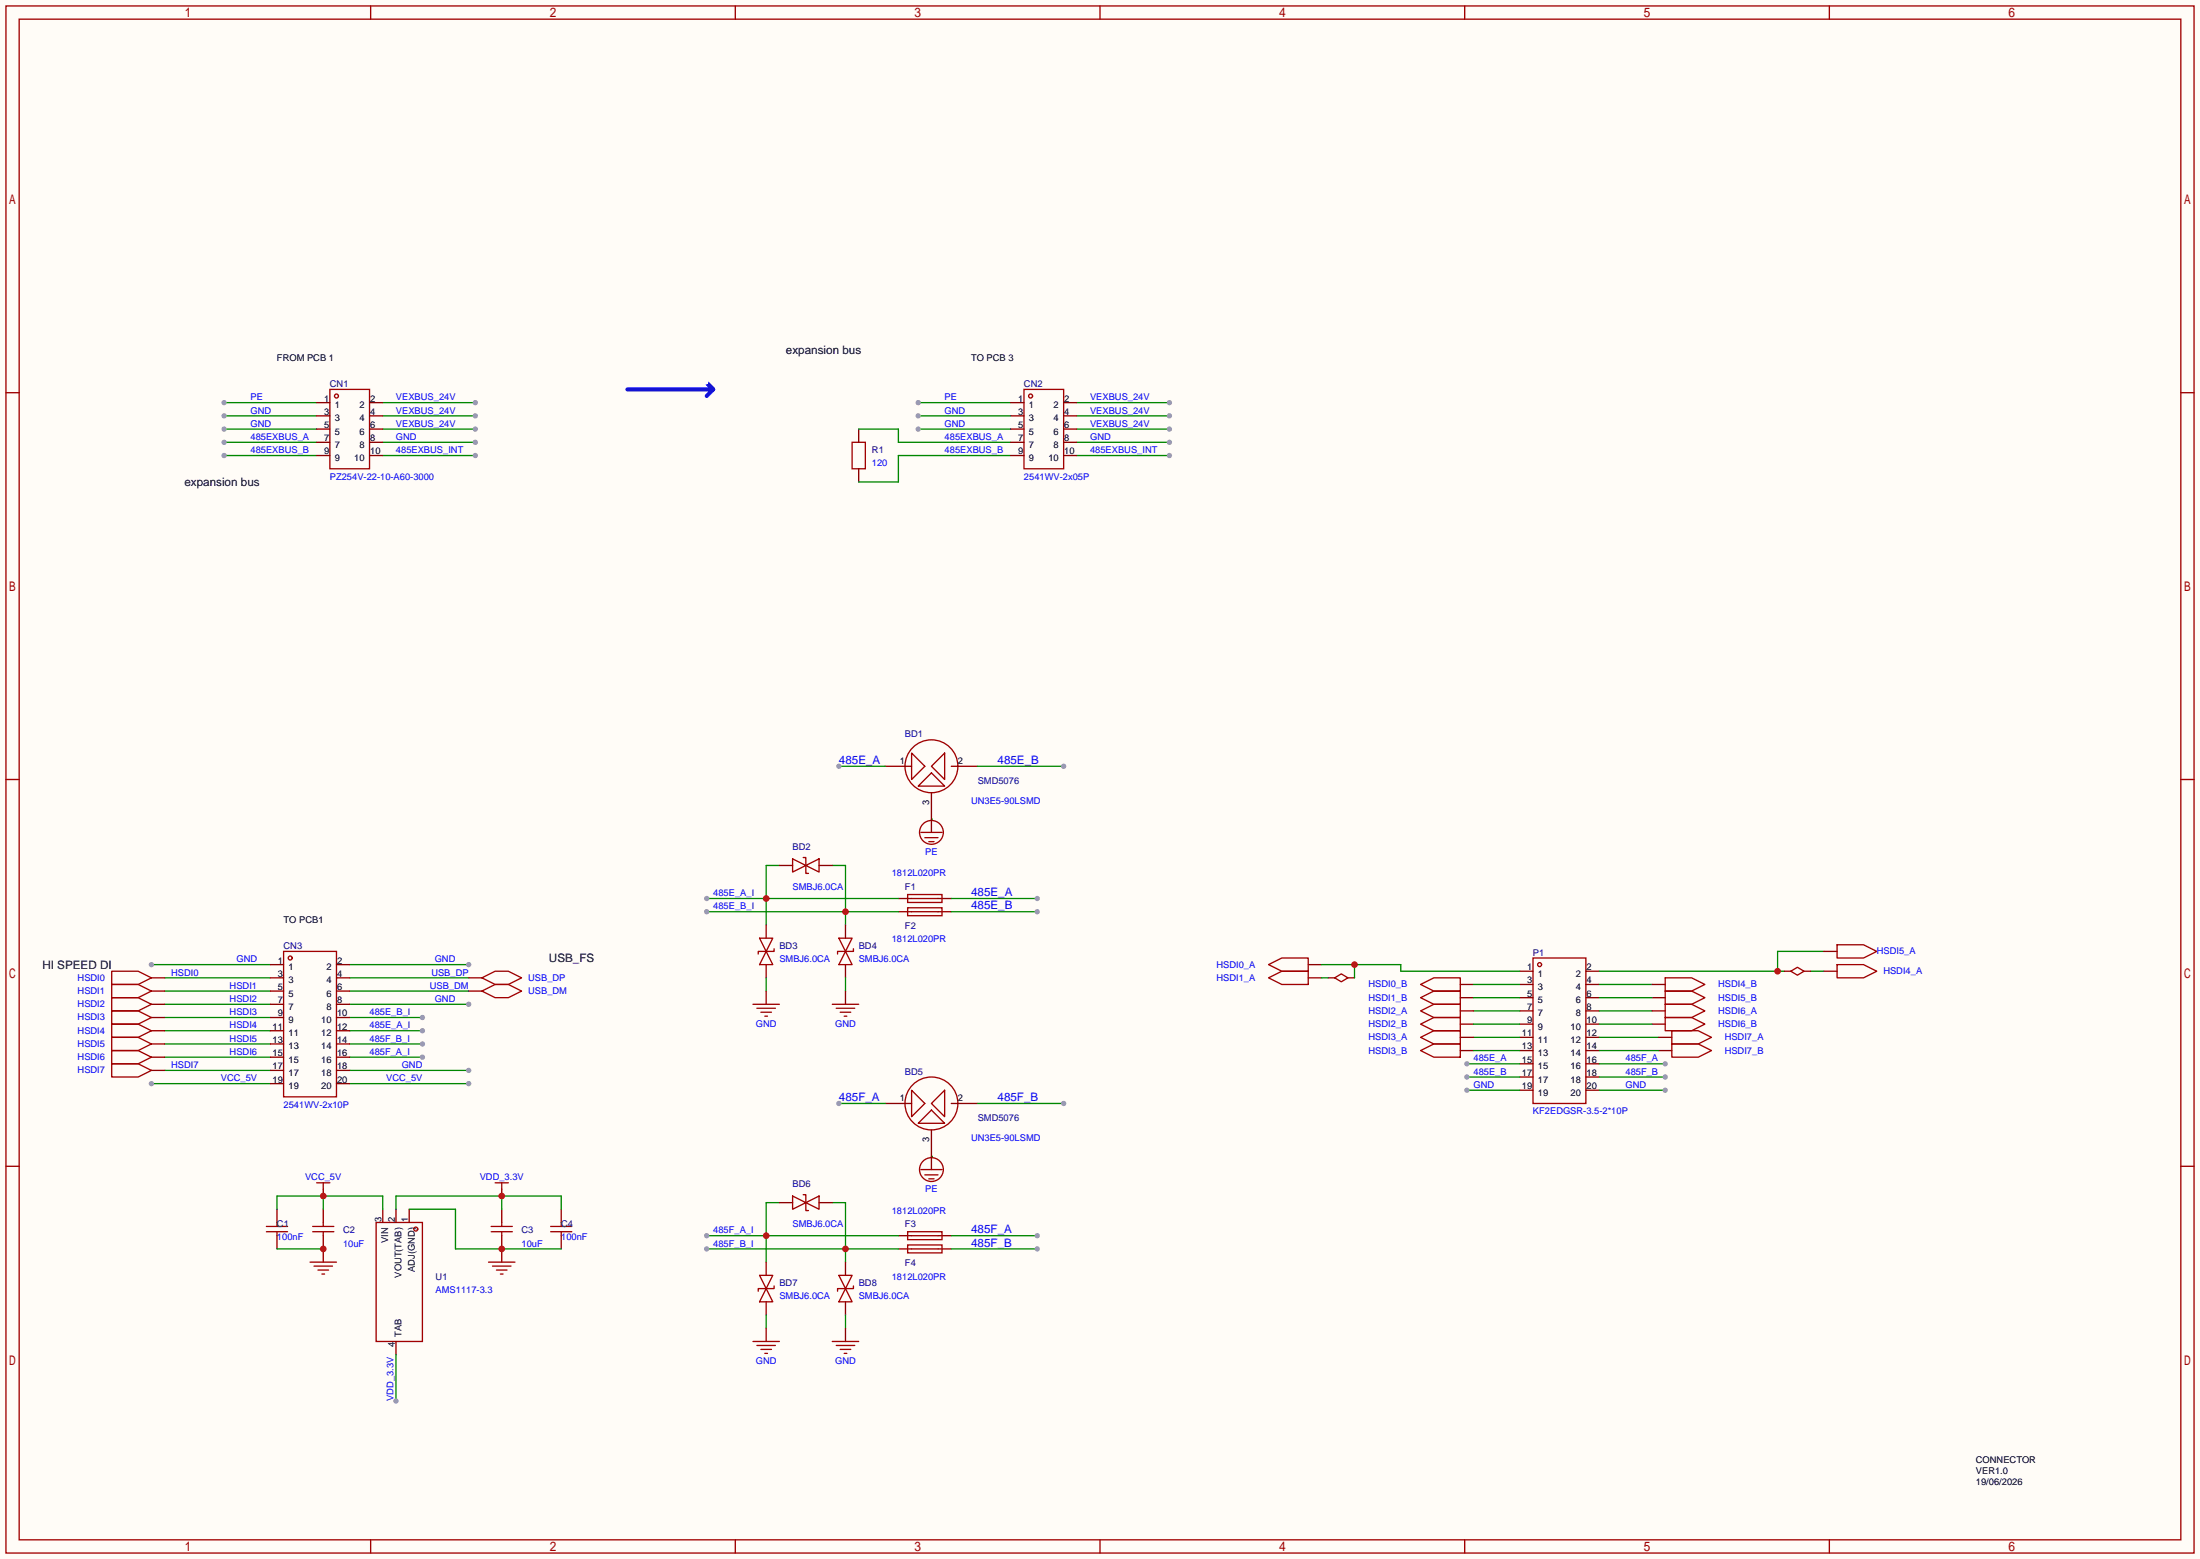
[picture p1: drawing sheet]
<svg xmlns="http://www.w3.org/2000/svg" width="423mm" height="299mm" viewBox="0 0 423 299" stroke-linecap="round" stroke-linejoin="round" font-family="sans-serif">
<path d="M0 0h422.7v299.5h-422.7z" fill="#fffcf7"/>
<g fill="none" stroke="#a10000" stroke-width=".25">
<path d="M1.1 1.1h420.4v297.2h-420.4zM3.7 3.7h415.3v292.1h-415.3zM71.2 1.1v2.6M141.3 1.1v2.6M211.3 1.1v2.6M281.4 1.1v2.6M351.5 1.1v2.6M1.1 75.4h2.6M419 75.4h2.5M1.1 149.7h2.6M419 149.7h2.5M174.4 171.8h6.6v1.6h-6.6z"/>
<path d="M175.1 172.6h5.1M1.1 224h2.6M51.2 236.6h4M51.2 235.6h4M53.2 234.8v.8M53.2 236.6v.8M105.8 236.6h4.1M105.8 235.6h4.1M107.8 234.8v.8M107.8 236.6v.8M174.4 236.6h6.6v1.5h-6.6zM175.1 237.4h5.1"/>
<path d="M419 224h2.5M71.2 295.8v2.5M141.3 295.8v2.5M211.3 295.8v2.5M281.4 295.8v2.5M351.5 295.8v2.5"/>
</g>
<path d="M172.6 172.6h2.5M180.2 172.6h2.6M53.2 232.3v2.5M53.2 237.4v2.5M107.8 232.3v2.5M107.8 237.4v2.5M172.6 237.4h2.5M180.2 237.4h2.6" fill="none" stroke="#870000" stroke-width=".25"/>
<path d="M182.8 172.6h16.5" fill="none" stroke="#008700" stroke-width=".25"/>
<circle cx="199.3" cy="172.6" r=".51" fill="#999"/>
<path d="M182.8 237.4h16.5" fill="none" stroke="#008700" stroke-width=".25"/>
<circle cx="199.3" cy="237.4" r=".51" fill="#999"/>
<path d="M135.8 237.4h36.8M149.7 231h-2.5v11.4" fill="none" stroke="#008700" stroke-width=".25"/>
<circle cx="147.2" cy="237.4" r=".63" fill="#c00"/>
<circle cx="135.8" cy="237.4" r=".51" fill="#999"/>
<path d="M135.8 172.6h36.8M149.7 166.2h-2.5v11.5" fill="none" stroke="#008700" stroke-width=".25"/>
<circle cx="147.2" cy="172.6" r=".63" fill="#c00"/>
<circle cx="135.8" cy="172.6" r=".51" fill="#999"/>
<path d="M174.4 174.4h6.6v1.5h-6.6zM175.1 175.1h5.1M174.4 239.1h6.6v1.6h-6.6zM175.1 239.9h5.1" fill="none" stroke="#a10000" stroke-width=".25"/>
<path d="M172.6 175.1h2.5M180.2 175.1h2.6M172.6 239.9h2.5M180.2 239.9h2.6" fill="none" stroke="#870000" stroke-width=".25"/>
<path d="M182.8 239.9h16.5" fill="none" stroke="#008700" stroke-width=".25"/>
<circle cx="199.3" cy="239.9" r=".51" fill="#999"/>
<path d="M182.8 175.1h16.5" fill="none" stroke="#008700" stroke-width=".25"/>
<circle cx="199.3" cy="175.1" r=".51" fill="#999"/>
<path d="M135.8 175.1h36.8M159.9 166.2h2.5v11.5" fill="none" stroke="#008700" stroke-width=".25"/>
<circle cx="162.4" cy="175.1" r=".63" fill="#c00"/>
<circle cx="135.8" cy="175.1" r=".51" fill="#999"/>
<path d="M135.8 239.9h36.8M159.9 231h2.5v11.4" fill="none" stroke="#008700" stroke-width=".25"/>
<circle cx="162.4" cy="239.9" r=".63" fill="#c00"/>
<circle cx="135.8" cy="239.9" r=".51" fill="#999"/>
<path d="M67.2 198h14" fill="none" stroke="#008700" stroke-width=".25"/>
<circle cx="81.2" cy="198" r=".51" fill="#999"/>
<path d="M67.2 203.1h14" fill="none" stroke="#008700" stroke-width=".25"/>
<circle cx="81.2" cy="203.1" r=".51" fill="#999"/>
<path d="M67.2 200.5h14" fill="none" stroke="#008700" stroke-width=".25"/>
<circle cx="81.2" cy="200.5" r=".51" fill="#999"/>
<path d="M67.2 195.5h14" fill="none" stroke="#008700" stroke-width=".25"/>
<circle cx="81.2" cy="195.5" r=".51" fill="#999"/>
<g fill="none" stroke="#a10000" stroke-width=".25">
<path d="M175.1 144.7l2.6 2.5-2.6 2.5zM178.9 147.2l2.6-2.5v5zM178.9 148.5l2.6 2.5h-5.1zM175.1 209.4l2.6 2.6-2.6 2.5zM178.9 213.2l2.6 2.6h-5.1zM181.5 209.4v5.1l-2.6-2.5z"/>
<circle cx="178.9" cy="147.2" r="5.1"/>
<circle cx="178.9" cy="212" r="5.1"/>
</g>
<path d="M170.1 147.2h5M178.9 152.3v5.1M182.8 147.2h5M170.1 212h5M178.9 217v5.1M182.8 212h5" fill="none" stroke="#870000" stroke-width=".25"/>
<path d="M161.2 212h8.9" fill="none" stroke="#008700" stroke-width=".25"/>
<circle cx="161.2" cy="212" r=".51" fill="#999"/>
<path d="M161.2 147.2h8.9" fill="none" stroke="#008700" stroke-width=".25"/>
<circle cx="161.2" cy="147.2" r=".51" fill="#999"/>
<path d="M178.9 157.4h.1M29.1 185.3h22.8M178.9 222.1h.1" fill="none" stroke="#008700" stroke-width=".25"/>
<path d="M147.2 177.7v2.5M149.7 166.2h2.6M157.4 166.2h2.5M147.2 185.3v2.5M149.7 231h2.6M157.4 231h2.5M147.2 242.4v2.6M147.2 250.1v2.5" fill="none" stroke="#870000" stroke-width=".25"/>
<path d="M152.3 165l2.5 1.2-2.5 1.3zM154.3 164.7h.5v3.1h.5M154.8 166.2l2.6-1.2v2.5zM145.9 180.2h2.6l-1.3 2.6zM147.2 182.8l1.3 2.5h-2.6zM148.7 182.2v.6h-3v.5M152.3 229.7l2.5 1.3-2.5 1.3zM154.3 229.5h.5v3h.5M154.8 231l2.6-1.3v2.6zM145.9 245h2.6l-1.3 2.5zM147.2 247.5l1.3 2.6h-2.6zM148.7 247v.5h-3v.5" fill="none" stroke="#a10000" stroke-width=".25"/>
<circle cx="29.1" cy="185.3" r=".51" fill="#999"/>
<path d="M67.2 185.3h22.8" fill="none" stroke="#008700" stroke-width=".25"/>
<circle cx="90" cy="185.3" r=".51" fill="#999"/>
<path d="M67.2 205.6h22.8" fill="none" stroke="#008700" stroke-width=".25"/>
<circle cx="90" cy="205.6" r=".51" fill="#999"/>
<path d="M67.2 208.2h22.8" fill="none" stroke="#008700" stroke-width=".25"/>
<circle cx="90" cy="208.2" r=".51" fill="#999"/>
<path d="M29.1 208.2h22.8" fill="none" stroke="#008700" stroke-width=".25"/>
<circle cx="29.1" cy="208.2" r=".51" fill="#999"/>
<path d="M178.9 157.4v2.5M162.4 177.7v2.5M162.4 185.3v2.5M178.9 222.1v2.6M162.4 242.4v2.6M162.4 250.1v2.5" fill="none" stroke="#870000" stroke-width=".25"/>
<g fill="none" stroke="#a10000" stroke-width=".25">
<path d="M176.9 159.9h4.1M177.7 160.9h2.5M178.4 161.7h1.1M161.2 180.2h2.5l-1.3 2.6zM162.4 182.8l1.3 2.5h-2.5zM164 182.2v.6h-3.1v.5M176.9 224.7h4.1M177.7 225.7h2.5M178.4 226.4h1.1M161.2 245h2.5l-1.3 2.5zM162.4 247.5l1.3 2.6h-2.5zM164 247v.5h-3.1v.5"/>
<circle cx="178.9" cy="159.9" r="2.29"/>
<circle cx="178.9" cy="224.7" r="2.29"/>
</g>
<path d="M147.2 187.8v2.6M162.4 187.8v2.6M187.8 212h16.5M147.2 252.6v2.5M162.4 252.6v2.5" fill="none" stroke="#008700" stroke-width=".25"/>
<circle cx="204.3" cy="212" r=".51" fill="#999"/>
<path d="M187.8 147.2h16.5" fill="none" stroke="#008700" stroke-width=".25"/>
<circle cx="204.3" cy="147.2" r=".51" fill="#999"/>
<path d="M147.2 190.4v2.5M162.4 190.4v2.5M147.2 255.1v2.6M162.4 255.1v2.6" fill="none" stroke="#870000" stroke-width=".25"/>
<g fill="none" stroke="#a10000" stroke-width=".25">
<path d="M144.7 192.9h5M145.4 193.7h3.6M146.2 194.4h2M146.9 195.2h.5M159.9 192.9h5.1M160.7 193.7h3.5M161.4 194.4h2M162.2 195.2h.5M144.7 257.7h5M145.4 258.4h3.6M146.2 259.2h2M146.9 260h.5"/>
<path d="M159.9 257.7h5.1M160.7 258.4h3.5M161.4 259.2h2M162.2 260h.5"/>
</g>
<path d="M31.6 187.8h20.3M31.6 195.5h20.3M31.6 192.9h20.3M31.6 198h20.3M31.6 190.4h20.3M67.2 192.9h22.8M31.6 205.6h20.3M31.6 203.1h20.3" fill="none" stroke="#008700" stroke-width=".25"/>
<circle cx="90" cy="192.9" r=".51" fill="#999"/>
<path d="M43.1 87.5h17.7M67.2 190.4h22.8M67.2 187.8h22.8M31.6 200.5h20.3" fill="none" stroke="#008700" stroke-width=".25"/>
<circle cx="43.1" cy="87.5" r=".51" fill="#999"/>
<path d="M43.1 85h17.7" fill="none" stroke="#008700" stroke-width=".25"/>
<circle cx="43.1" cy="85" r=".51" fill="#999"/>
<path d="M176.4 82.4h17.8" fill="none" stroke="#008700" stroke-width=".25"/>
<circle cx="176.4" cy="82.4" r=".51" fill="#999"/>
<path d="M43.1 82.4h17.7" fill="none" stroke="#008700" stroke-width=".25"/>
<circle cx="43.1" cy="82.4" r=".51" fill="#999"/>
<path d="M43.1 79.9h17.7" fill="none" stroke="#008700" stroke-width=".25"/>
<circle cx="43.1" cy="79.9" r=".51" fill="#999"/>
<path d="M176.4 79.9h17.8" fill="none" stroke="#008700" stroke-width=".25"/>
<circle cx="176.4" cy="79.9" r=".51" fill="#999"/>
<path d="M176.4 77.3h17.8" fill="none" stroke="#008700" stroke-width=".25"/>
<circle cx="176.4" cy="77.3" r=".51" fill="#999"/>
<path d="M43.1 77.3h17.7" fill="none" stroke="#008700" stroke-width=".25"/>
<circle cx="43.1" cy="77.3" r=".51" fill="#999"/>
<path d="M73.5 77.3h17.8" fill="none" stroke="#008700" stroke-width=".25"/>
<circle cx="91.3" cy="77.3" r=".51" fill="#999"/>
<path d="M206.9 77.3h17.8" fill="none" stroke="#008700" stroke-width=".25"/>
<circle cx="224.7" cy="77.3" r=".51" fill="#999"/>
<path d="M206.9 79.9h17.8" fill="none" stroke="#008700" stroke-width=".25"/>
<circle cx="224.7" cy="79.9" r=".51" fill="#999"/>
<path d="M73.5 79.9h17.8" fill="none" stroke="#008700" stroke-width=".25"/>
<circle cx="91.3" cy="79.9" r=".51" fill="#999"/>
<path d="M206.9 82.4h17.8" fill="none" stroke="#008700" stroke-width=".25"/>
<circle cx="224.7" cy="82.4" r=".51" fill="#999"/>
<path d="M73.5 82.4h17.8" fill="none" stroke="#008700" stroke-width=".25"/>
<circle cx="91.3" cy="82.4" r=".51" fill="#999"/>
<path d="M206.9 85h17.8" fill="none" stroke="#008700" stroke-width=".25"/>
<circle cx="224.7" cy="85" r=".51" fill="#999"/>
<path d="M73.5 85h17.8" fill="none" stroke="#008700" stroke-width=".25"/>
<circle cx="91.3" cy="85" r=".51" fill="#999"/>
<path d="M206.9 87.5h17.8" fill="none" stroke="#008700" stroke-width=".25"/>
<circle cx="224.7" cy="87.5" r=".51" fill="#999"/>
<path d="M73.5 87.5h17.8" fill="none" stroke="#008700" stroke-width=".25"/>
<circle cx="91.3" cy="87.5" r=".51" fill="#999"/>
<path d="M120.5 74.8h16.5l-1.2-1.3 1.2 1.3-1.2 1.3" fill="none" stroke="#00f" stroke-width=".76"/>
<g fill="none" stroke="#870000" stroke-width=".25">
<path d="M165 82.4v2.6M165 90v2.6M29.1 187.8h2.5M29.1 190.4h2.5M29.1 192.9h2.5M29.1 195.5h2.5M29.1 198h2.5M90 187.8h2.6M90 190.4h2.6M292 186.6h2.5M292 189.1h2.5M292 191.6h2.5"/>
<path d="M292 194.2h2.5M292 196.7h2.5M292 199.3h2.5M304.7 186.6h2.5M304.7 189.1h2.5M304.7 191.6h2.5M304.7 194.2h2.5M304.7 196.7h2.5M304.7 199.3h2.5M29.1 200.5h2.5M29.1 203.1h2.5M29.1 205.6h2.5"/>
<path d="M292 209.4h2.5M292 206.9h2.5M292 204.3h2.5M292 201.8h2.5M304.7 209.4h2.5M304.7 206.9h2.5M304.7 204.3h2.5M304.7 201.8h2.5"/>
</g>
<g fill="none" stroke="#a10000" stroke-width=".25">
<path d="M163.7 85h2.5v5h-2.5zM21.5 186.6h5l2.6 1.2-2.6 1.3h-5zM21.5 189.1h5l2.6 1.3-2.6 1.2h-5zM21.5 191.6h5l2.6 1.3-2.6 1.3h-5zM21.5 194.2h5l2.6 1.3-2.6 1.2h-5zM21.5 196.7h5l2.6 1.3-2.6 1.3h-5zM21.5 199.3h5l2.6 1.2-2.6 1.3h-5zM92.6 187.8l2.5-1.2h2.6l2.5 1.2-2.5 1.3h-2.6zM92.6 190.4l2.5-1.3h2.6l2.5 1.3-2.5 1.2h-2.6zM294.5 184h10.2v28h-10.2zM21.5 201.8h5l2.6 1.3-2.6 1.2h-5zM21.5 204.3h5l2.6 1.3-2.6 1.3h-5z"/>
<circle cx="295.8" cy="185.3" r=".38"/>
</g>
<path d="M165 82.4h7.6v2.6h21.6M194.2 87.5h-21.6v5.1h-7.6M281.8 204.3h10.2" fill="none" stroke="#008700" stroke-width=".25"/>
<circle cx="281.8" cy="204.3" r=".51" fill="#999"/>
<path d="M281.8 206.9h10.2" fill="none" stroke="#008700" stroke-width=".25"/>
<circle cx="281.8" cy="206.9" r=".51" fill="#999"/>
<path d="M281.8 209.4h10.2" fill="none" stroke="#008700" stroke-width=".25"/>
<circle cx="281.8" cy="209.4" r=".51" fill="#999"/>
<path d="M307.2 204.3h12.7" fill="none" stroke="#008700" stroke-width=".25"/>
<circle cx="319.9" cy="204.3" r=".51" fill="#999"/>
<path d="M307.2 206.9h12.7" fill="none" stroke="#008700" stroke-width=".25"/>
<circle cx="319.9" cy="206.9" r=".51" fill="#999"/>
<path d="M307.2 209.4h12.7" fill="none" stroke="#008700" stroke-width=".25"/>
<circle cx="319.9" cy="209.4" r=".51" fill="#999"/>
<path d="M251.3 185.3h2.6M251.3 187.8h2.6M280.5 189.1h2.6M280.5 191.6h2.6M280.5 196.7h2.6M280.5 194.2h2.6M317.4 189.1h2.5M317.4 191.6h2.5M317.4 196.7h2.5M280.5 201.8h2.6M318.6 201.8h2.6" fill="none" stroke="#870000" stroke-width=".25"/>
<path d="M243.7 185.3l2.6-1.3h5v2.6h-5zM243.7 187.8l2.6-1.2h5v2.5h-5zM272.9 189.1l2.6-1.3h5v2.6h-5zM272.9 191.6l2.6-1.2h5v2.5h-5zM272.9 196.7l2.6-1.2h5v2.5h-5zM272.9 194.2l2.6-1.3h5v2.6h-5zM319.9 187.8h5.1l2.5 1.3-2.5 1.3h-5.1zM319.9 190.4h5.1l2.5 1.2-2.5 1.3h-5.1zM319.9 195.5h5.1l2.5 1.2-2.5 1.3h-5.1zM272.9 201.8l2.6-1.3h5v2.6h-5zM321.2 200.5h5.1l2.5 1.3-2.5 1.3h-5.1z" fill="none" stroke="#a10000" stroke-width=".25"/>
<path d="M283.1 189.1h8.9M283.1 194.2h8.9M283.1 199.3h8.9M283.1 191.6h8.9M307.2 189.1h10.2M307.2 194.2h10.2M307.2 199.3h11.4M307.2 186.6h35.6M350.4 182.8h-8.9v3.8M283.1 201.8h8.9M307.2 201.8h11.4" fill="none" stroke="#008700" stroke-width=".25"/>
<circle cx="341.5" cy="186.6" r=".63" fill="#c00"/>
<path d="M307.2 191.6h10.2M347.9 186.6h2.5M53.2 232.3v-2.6h20.3v2.6M53.2 239.9h8.9M62.1 229.7v2.6M76.1 232.3v-2.6h31.7v2.6M78.6 232.3h8.9v7.6h20.3M96.4 229.7v2.6M76.1 260.2v8.9" fill="none" stroke="#008700" stroke-width=".25"/>
<g fill="none" stroke="#870000" stroke-width=".25">
<path d="M255.1 187.8h1.3M259 187.8h1.2M280.5 199.3h2.6M317.4 194.2h2.5M318.6 199.3h2.6M342.8 186.6h1.2M346.6 186.6h1.3M350.4 186.6h2.5M350.4 182.8h2.5M62.1 232.3v2.5M62.1 237.4v2.5M73.5 232.3v2.5"/>
<path d="M76.1 232.3v2.5M78.6 232.3v2.5M96.4 232.3v2.5M96.4 237.4v2.5M76.1 257.7v2.5"/>
</g>
<g fill="none" stroke="#a10000" stroke-width=".25">
<path d="M256.4 187.8l1.3-.7 1.3 .7-1.3 .8zM272.9 199.3l2.6-1.3h5v2.5h-5zM319.9 192.9h5.1l2.5 1.3-2.5 1.3h-5.1zM321.2 198h5.1l2.5 1.3-2.5 1.2h-5.1zM344 186.6l1.3-.8 1.3 .8-1.3 .7zM352.9 185.3h5.1l2.6 1.3-2.6 1.2h-5.1zM352.9 181.5h5.1l2.6 1.3-2.6 1.2h-5.1zM60.1 236.6h4M60.1 235.6h4M62.1 234.8v.8M62.1 236.6v.8M72.3 234.8h8.9v22.9h-8.9z"/>
<path d="M94.4 236.6h4M94.4 235.6h4M96.4 234.8v.8M96.4 236.6v.8"/>
<circle cx="79.9" cy="236.1" r=".38"/>
</g>
<circle cx="76.1" cy="269.1" r=".51" fill="#999"/>
<path d="M62.1 228.5v1.2" fill="none" stroke="#870000" stroke-width=".25"/>
<circle cx="62.1" cy="229.7" r=".63" fill="#c00"/>
<path d="M60.8 227.2h2.6M62.1 227.2v1.3" fill="none" stroke="#a10000" stroke-width=".25"/>
<path d="M96.4 228.5v1.2" fill="none" stroke="#870000" stroke-width=".25"/>
<circle cx="96.4" cy="229.7" r=".63" fill="#c00"/>
<path d="M95.1 227.2h2.6M96.4 227.2v1.3" fill="none" stroke="#a10000" stroke-width=".25"/>
<path d="M96.4 239.9v2.5" fill="none" stroke="#870000" stroke-width=".25"/>
<circle cx="96.4" cy="239.9" r=".63" fill="#c00"/>
<path d="M93.9 242.4h5M94.6 243.2h3.6M95.4 244h2M96.1 244.7h.5" fill="none" stroke="#a10000" stroke-width=".25"/>
<path d="M62.1 239.9v2.5" fill="none" stroke="#870000" stroke-width=".25"/>
<circle cx="62.1" cy="239.9" r=".63" fill="#c00"/>
<path d="M59.6 242.4h5M60.3 243.2h3.6M61.1 244h2M61.8 244.7h.6" fill="none" stroke="#a10000" stroke-width=".25"/>
<path d="M253.9 185.3h15.2v1.3h22.9M260.2 185.3v2.5" fill="none" stroke="#008700" stroke-width=".25"/>
<circle cx="260.2" cy="185.3" r=".63" fill="#c00"/>
<path d="M253.9 187.8h1.2M283.1 196.7h8.9M307.2 196.7h10.2" fill="none" stroke="#008700" stroke-width=".25"/>
<g fill="none" stroke="#a10000" stroke-width=".25">
<path d="M63.4 74.8h7.6v15.2h-7.6zM196.7 74.8h7.6v15.2h-7.6zM54.5 182.8h10.1v27.9h-10.1z"/>
<circle cx="64.6" cy="76.1" r=".38"/>
<circle cx="198" cy="76.1" r=".38"/>
<circle cx="55.8" cy="184" r=".38"/>
</g>
<g fill="none" stroke="#870000" stroke-width=".25">
<path d="M60.8 77.3h2.6M60.8 79.9h2.6M71 77.3h2.5M71 79.9h2.5M194.2 77.3h2.5M194.2 79.9h2.5M204.3 77.3h2.6M204.3 79.9h2.6M60.8 87.5h2.6M60.8 85h2.6M60.8 82.4h2.6M71 87.5h2.5"/>
<path d="M71 85h2.5M71 82.4h2.5M194.2 87.5h2.5M194.2 85h2.5M194.2 82.4h2.5M204.3 87.5h2.6M204.3 85h2.6M204.3 82.4h2.6M51.9 185.3h2.6M51.9 187.8h2.6M51.9 190.4h2.6M51.9 192.9h2.6"/>
<path d="M51.9 195.5h2.6M51.9 198h2.6M64.6 185.3h2.6M64.6 187.8h2.6M64.6 190.4h2.6M64.6 192.9h2.6M64.6 195.5h2.6M64.6 198h2.6M51.9 208.2h2.6M51.9 205.6h2.6M51.9 203.1h2.6M51.9 200.5h2.6"/>
<path d="M64.6 208.2h2.6M64.6 205.6h2.6M64.6 203.1h2.6M64.6 200.5h2.6"/>
</g>
<g font-size="2.2">
<text x="151" y="68">expansion bus</text>
<text x="35.4" y="93.4">expansion bus</text>
<text x="105.5" y="184.8">USB_FS</text>
<text x="8.1" y="186.1">HI SPEED DI</text>
</g>
<g font-size="2.2" fill="#00f">
<text x="161.2" y="146.7">485E_A</text>
<text x="191.6" y="146.7">485E_B</text>
<text x="186.6" y="172.1">485E_A</text>
<text x="186.6" y="174.7">485E_B</text>
<text x="161.2" y="211.5">485F_A</text>
<text x="191.6" y="211.5">485F_B</text>
<text x="186.6" y="236.9">485F_A</text>
<text x="186.6" y="239.5">485F_B</text>
</g>
<g font-size="1.8">
<text x="53.2" y="69.3">FROM PCB 1</text>
<text x="186.6" y="69.3">TO PCB 3</text>
<text x="62.2" y="77.1">1</text>
<text x="71.1" y="77.1">2</text>
<text x="195.6" y="77.1">1</text>
<text x="204.5" y="77.1">2</text>
<text x="62.2" y="79.7">3</text>
<text x="62.2" y="82.2">5</text>
<text x="64.3" y="78.4">1</text>
<text x="64.3" y="80.9">3</text>
<text x="64.3" y="83.5">5</text>
<text x="69.1" y="83.5">6</text>
<text x="69.1" y="80.9">4</text>
<text x="69.1" y="78.4">2</text>
<text x="71.1" y="82.2">6</text>
<text x="71.1" y="79.7">4</text>
<text x="195.6" y="79.7">3</text>
<text x="195.6" y="82.2">5</text>
<text x="197.7" y="78.4">1</text>
<text x="197.7" y="80.9">3</text>
<text x="197.7" y="83.5">5</text>
<text x="202.4" y="83.5">6</text>
<text x="202.4" y="80.9">4</text>
<text x="202.4" y="78.4">2</text>
<text x="204.5" y="82.2">6</text>
<text x="204.5" y="79.7">4</text>
<text x="62.2" y="84.7">7</text>
<text x="62.2" y="87.3">9</text>
<text x="64.3" y="86">7</text>
<text x="64.3" y="88.6">9</text>
<text x="68.1" y="88.6">10</text>
<text x="69.1" y="86">8</text>
<text x="71.1" y="87.3">10</text>
<text x="71.1" y="84.7">8</text>
<text x="195.6" y="84.7">7</text>
<text x="195.6" y="87.3">9</text>
<text x="197.7" y="86">7</text>
<text x="197.7" y="88.6">9</text>
<text x="201.4" y="88.6">10</text>
<text x="202.4" y="86">8</text>
<text x="204.5" y="87.3">10</text>
<text x="204.5" y="84.7">8</text>
<text x="172.9" y="146.7">1</text>
<text x="184" y="146.7">2</text>
<text x="178.5" y="154.5" transform="rotate(-90 178.5 154.5)">3</text>
<text x="54.5" y="177.2">TO PCB1</text>
<text x="53.4" y="185.1">1</text>
<text x="64.8" y="185.1">2</text>
<text x="53.4" y="187.6">3</text>
<text x="53.4" y="190.2">5</text>
<text x="55.4" y="186.3">1</text>
<text x="55.4" y="188.9">3</text>
<text x="55.4" y="191.4">5</text>
<text x="62.7" y="191.4">6</text>
<text x="62.7" y="188.9">4</text>
<text x="62.7" y="186.3">2</text>
<text x="64.8" y="190.2">6</text>
<text x="64.8" y="187.6">4</text>
<text x="293.4" y="186.3">1</text>
<text x="293.4" y="188.9">3</text>
<text x="293.4" y="191.4">5</text>
<text x="295.5" y="187.6">1</text>
<text x="295.5" y="190.2">3</text>
<text x="302.7" y="190.2">4</text>
<text x="302.7" y="187.6">2</text>
<text x="304.8" y="191.4">6</text>
<text x="304.8" y="188.9">4</text>
<text x="304.8" y="186.3">2</text>
<text x="52.4" y="197.8">11</text>
<text x="53.4" y="192.7">7</text>
<text x="53.4" y="195.2">9</text>
<text x="55.4" y="194">7</text>
<text x="55.4" y="196.5">9</text>
<text x="61.7" y="196.5">10</text>
<text x="62.7" y="194">8</text>
<text x="64.8" y="197.8">12</text>
<text x="64.8" y="195.2">10</text>
<text x="64.8" y="192.7">8</text>
<text x="293.4" y="194">7</text>
<text x="293.4" y="196.5">9</text>
<text x="295.5" y="192.7">5</text>
<text x="295.5" y="195.2">7</text>
<text x="295.5" y="197.8">9</text>
<text x="301.7" y="197.8">10</text>
<text x="302.7" y="195.2">8</text>
<text x="302.7" y="192.7">6</text>
<text x="304.8" y="196.5">10</text>
<text x="304.8" y="194">8</text>
<text x="52.4" y="200.3">13</text>
<text x="52.4" y="202.9">15</text>
<text x="55.4" y="199">11</text>
<text x="55.4" y="201.6">13</text>
<text x="61.7" y="201.6">14</text>
<text x="61.7" y="199">12</text>
<text x="64.8" y="202.9">16</text>
<text x="64.8" y="200.3">14</text>
<text x="292.4" y="199">11</text>
<text x="292.4" y="201.6">13</text>
<text x="295.5" y="200.3">11</text>
<text x="295.5" y="202.9">13</text>
<text x="301.7" y="202.9">14</text>
<text x="301.7" y="200.3">12</text>
<text x="304.8" y="201.6">14</text>
<text x="304.8" y="199">12</text>
<text x="52.4" y="205.4">17</text>
<text x="52.4" y="207.9">19</text>
<text x="55.4" y="204.1">15</text>
<text x="55.4" y="206.7">17</text>
<text x="55.4" y="209.2">19</text>
<text x="61.7" y="209.2">20</text>
<text x="61.7" y="206.7">18</text>
<text x="61.7" y="204.1">16</text>
<text x="64.8" y="207.9">20</text>
<text x="64.8" y="205.4">18</text>
<text x="292.4" y="204.1">15</text>
<text x="292.4" y="206.7">17</text>
<text x="292.4" y="209.2">19</text>
<text x="295.5" y="205.4">15</text>
<text x="295.5" y="207.9">17</text>
<text x="301.7" y="207.9">18</text>
<text x="301.7" y="205.4">16</text>
<text x="304.8" y="209.2">20</text>
<text x="304.8" y="206.7">18</text>
<text x="304.8" y="204.1">16</text>
<text x="172.9" y="211.5">1</text>
<text x="184" y="211.5">2</text>
<text x="295.5" y="210.5">19</text>
<text x="301.7" y="210.5">20</text>
<text x="178.5" y="219.3" transform="rotate(-90 178.5 219.3)">3</text>
<text x="73.3" y="234.7" transform="rotate(-90 73.3 234.7)">3</text>
<text x="74.6" y="238.8" transform="rotate(-90 74.6 238.8)">VIN</text>
<text x="75.9" y="234.7" transform="rotate(-90 75.9 234.7)">2</text>
<text x="78.4" y="234.7" transform="rotate(-90 78.4 234.7)">1</text>
<text x="77.1" y="245.4" transform="rotate(-90 77.1 245.4)">VOUT(TAB)</text>
<text x="79.7" y="244.3" transform="rotate(-90 79.7 244.3)">ADJ(GND)</text>
<text x="77.1" y="256.7" transform="rotate(-90 77.1 256.7)">TAB</text>
<text x="75.9" y="258.8" transform="rotate(-90 75.9 258.8)">4</text>
<text x="379.6" y="281.1">CONNECTOR</text>
<text x="379.6" y="283.1">VER1.0</text>
<text x="379.6" y="285.2">19/06/2026</text>
</g>
<g font-size="1.8" fill="#00f">
<text x="48.1" y="76.9">PE</text>
<text x="76.1" y="76.9">VEXBUS_24V</text>
<text x="181.5" y="76.9">PE</text>
<text x="209.4" y="76.9">VEXBUS_24V</text>
<text x="48.1" y="82">GND</text>
<text x="48.1" y="79.4">GND</text>
<text x="76.1" y="79.4">VEXBUS_24V</text>
<text x="76.1" y="82">VEXBUS_24V</text>
<text x="181.5" y="82">GND</text>
<text x="181.5" y="79.4">GND</text>
<text x="209.4" y="79.4">VEXBUS_24V</text>
<text x="209.4" y="82">VEXBUS_24V</text>
<text x="48.1" y="87.1">485EXBUS_B</text>
<text x="48.1" y="84.5">485EXBUS_A</text>
<text x="76.1" y="84.5">GND</text>
<text x="76.1" y="87.1">485EXBUS_INT</text>
<text x="167.5" y="89.6">120</text>
<text x="181.5" y="84.5">485EXBUS_A</text>
<text x="181.5" y="87.1">485EXBUS_B</text>
<text x="209.4" y="84.5">GND</text>
<text x="209.4" y="87.1">485EXBUS_INT</text>
<text x="63.4" y="92.1">PZ254V-22-10-A60-3000</text>
<text x="196.7" y="92.1">2541WV-2x05P</text>
<text x="186.6" y="154.4">UN3E5-90LSMD</text>
<text x="177.7" y="164.3">PE</text>
<text x="137" y="172.1">485E_A_I</text>
<text x="152.3" y="170.9">SMBJ6.0CA</text>
<text x="171.3" y="168.3">1812L020PR</text>
<text x="137" y="174.7">485E_B_I</text>
<text x="45.4" y="184.8">GND</text>
<text x="83.5" y="184.8">GND</text>
<text x="149.7" y="184.8">SMBJ6.0CA</text>
<text x="165" y="184.8">SMBJ6.0CA</text>
<text x="171.3" y="181">1812L020PR</text>
<text x="233.7" y="185.9">HSDI0_A</text>
<text x="360.6" y="183.3">HSDI5_A</text>
<text x="14.9" y="188.4">HSDI0</text>
<text x="14.9" y="190.9">HSDI1</text>
<text x="32.9" y="187.4">HSDI0</text>
<text x="44.1" y="189.9">HSDI1</text>
<text x="82.6" y="189.9">USB_DM</text>
<text x="82.9" y="187.4">USB_DP</text>
<text x="101.5" y="188.4">USB_DP</text>
<text x="101.5" y="190.9">USB_DM</text>
<text x="233.7" y="188.4">HSDI1_A</text>
<text x="262.9" y="189.7">HSDI0_B</text>
<text x="330.1" y="189.7">HSDI4_B</text>
<text x="361.8" y="187.1">HSDI4_A</text>
<text x="14.9" y="193.5">HSDI2</text>
<text x="14.9" y="196">HSDI3</text>
<text x="44.1" y="195">HSDI3</text>
<text x="44.1" y="192.5">HSDI2</text>
<text x="44.1" y="197.5">HSDI4</text>
<text x="71" y="197.5">485E_A_I</text>
<text x="71" y="195">485E_B_I</text>
<text x="83.5" y="192.5">GND</text>
<text x="145.2" y="197.3">GND</text>
<text x="160.4" y="197.3">GND</text>
<text x="262.9" y="192.2">HSDI1_B</text>
<text x="262.9" y="197.3">HSDI2_B</text>
<text x="262.9" y="194.8">HSDI2_A</text>
<text x="330.1" y="192.2">HSDI5_B</text>
<text x="330.1" y="197.3">HSDI6_B</text>
<text x="330.1" y="194.8">HSDI6_A</text>
<text x="14.9" y="198.6">HSDI4</text>
<text x="14.9" y="201.1">HSDI5</text>
<text x="14.9" y="203.6">HSDI6</text>
<text x="44.1" y="202.6">HSDI6</text>
<text x="44.1" y="200.1">HSDI5</text>
<text x="71" y="202.6">485F_A_I</text>
<text x="71" y="200.1">485F_B_I</text>
<text x="262.9" y="202.4">HSDI3_B</text>
<text x="262.9" y="199.8">HSDI3_A</text>
<text x="283.1" y="203.9">485E_A</text>
<text x="312.3" y="203.9">485F_A</text>
<text x="331.3" y="202.4">HSDI7_B</text>
<text x="331.3" y="199.8">HSDI7_A</text>
<text x="14.9" y="206.2">HSDI7</text>
<text x="32.9" y="205.2">HSDI7</text>
<text x="42.4" y="207.7">VCC_5V</text>
<text x="74.2" y="207.7">VCC_5V</text>
<text x="77.2" y="205.2">GND</text>
<text x="283.1" y="206.4">485E_B</text>
<text x="283.1" y="209">GND</text>
<text x="312.3" y="206.4">485F_B</text>
<text x="312.3" y="209">GND</text>
<text x="54.5" y="212.8">2541WV-2x10P</text>
<text x="294.5" y="214.1">KF2EDGSR-3.5-2*10P</text>
<text x="186.6" y="219.1">UN3E5-90LSMD</text>
<text x="58.6" y="226.8">VCC_5V</text>
<text x="92.2" y="226.8">VDD_3.3V</text>
<text x="171.3" y="233.1">1812L020PR</text>
<text x="177.7" y="229">PE</text>
<text x="53.2" y="238.2">100nF</text>
<text x="65.9" y="239.5">10uF</text>
<text x="100.2" y="239.5">10uF</text>
<text x="107.8" y="238.2">100nF</text>
<text x="137" y="236.9">485F_A_I</text>
<text x="137" y="239.5">485F_B_I</text>
<text x="152.3" y="235.6">SMBJ6.0CA</text>
<text x="171.3" y="245.8">1812L020PR</text>
<text x="83.7" y="248.3">AMS1117-3.3</text>
<text x="149.7" y="249.6">SMBJ6.0CA</text>
<text x="165" y="249.6">SMBJ6.0CA</text>
<text x="145.2" y="262.1">GND</text>
<text x="160.4" y="262.1">GND</text>
<text x="75.6" y="269.1" transform="rotate(-90 75.6 269.1)">VDD_3.3V</text>
</g>
<g font-size="1.8" fill="#000080">
<text x="63.4" y="74.4">CN1</text>
<text x="196.7" y="74.4">CN2</text>
<text x="167.5" y="87.1">R1</text>
<text x="173.9" y="141.7">BD1</text>
<text x="187.8" y="150.6">SMD5076</text>
<text x="152.3" y="163.3">BD2</text>
<text x="173.9" y="170.9">F1</text>
<text x="173.9" y="178.5">F2</text>
<text x="54.5" y="182.3">CN3</text>
<text x="149.7" y="182.3">BD3</text>
<text x="165" y="182.3">BD4</text>
<text x="294.5" y="183.6">P1</text>
<text x="173.9" y="206.4">BD5</text>
<text x="187.8" y="215.3">SMD5076</text>
<text x="152.3" y="228">BD6</text>
<text x="53.2" y="235.6">C1</text>
<text x="65.9" y="236.9">C2</text>
<text x="100.2" y="236.9">C3</text>
<text x="107.8" y="235.6">C4</text>
<text x="173.9" y="235.6">F3</text>
<text x="83.7" y="245.8">U1</text>
<text x="173.9" y="243.3">F4</text>
<text x="149.7" y="247.1">BD7</text>
<text x="165" y="247.1">BD8</text>
</g>
</svg>
